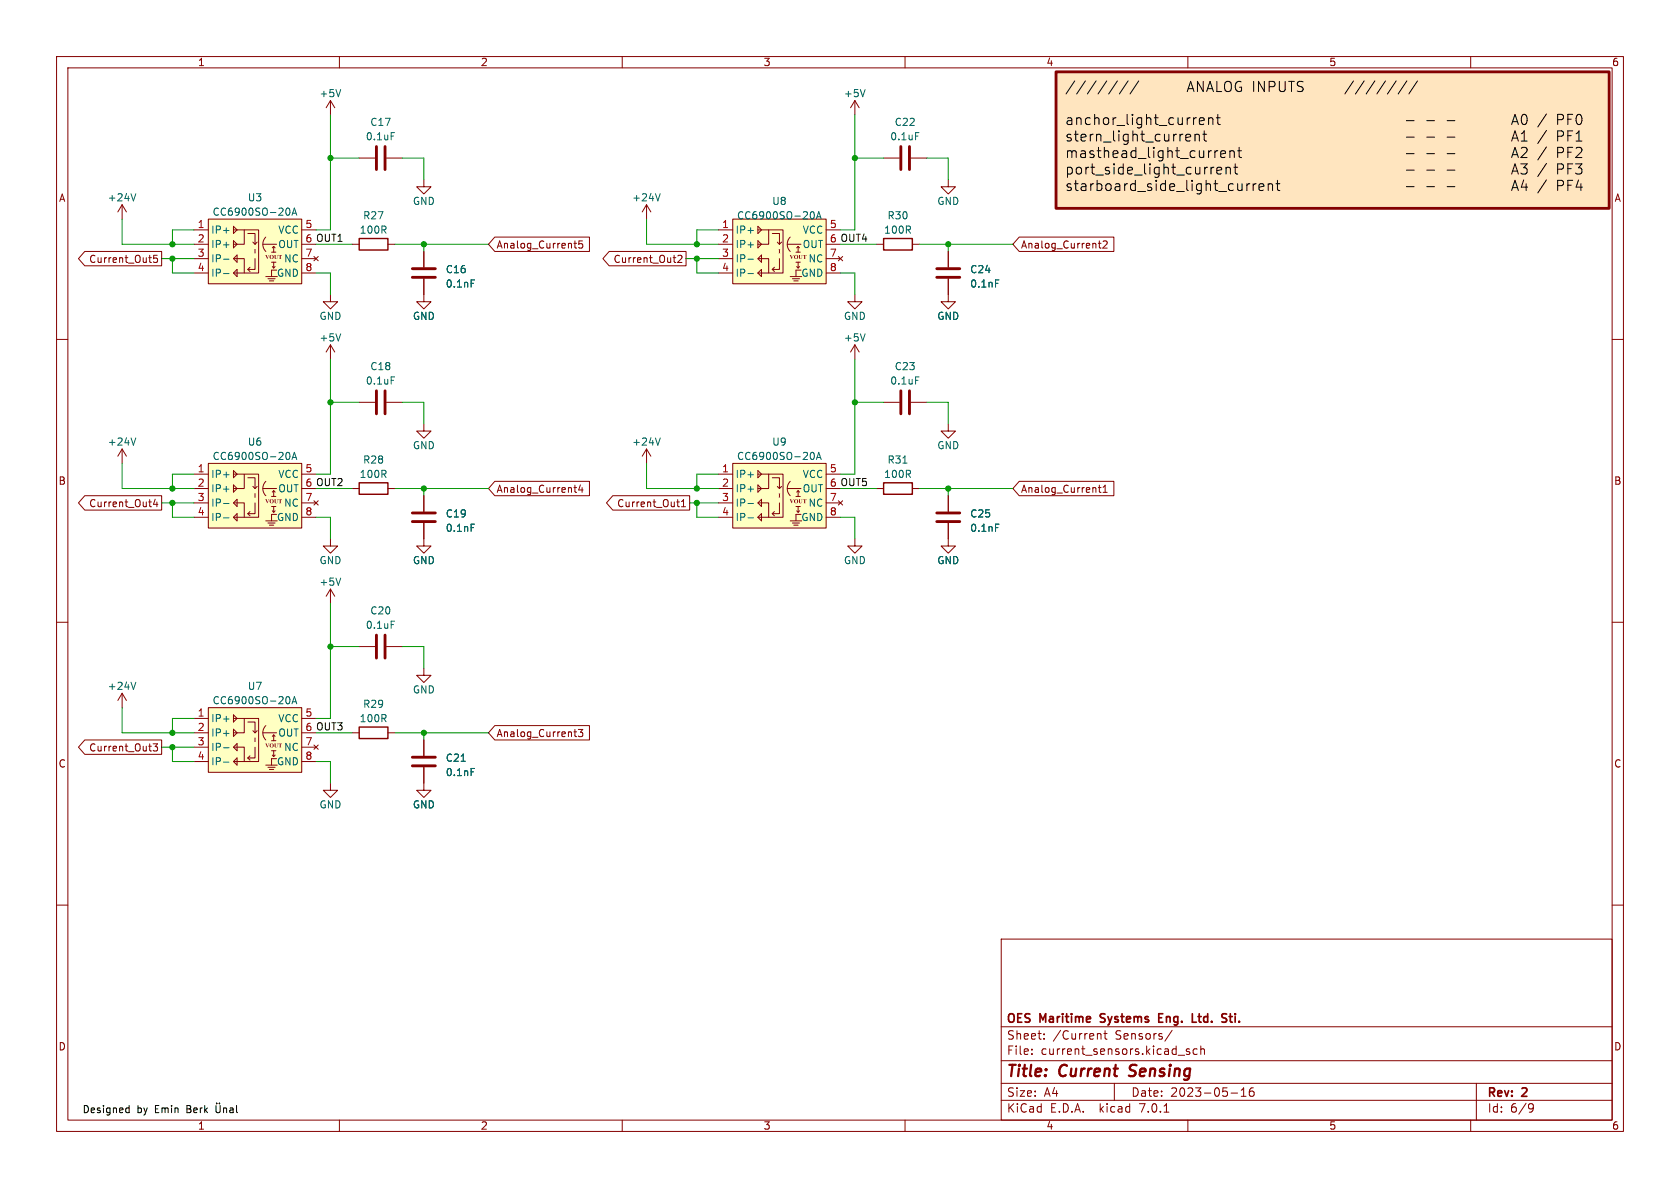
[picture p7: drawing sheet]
<svg xmlns="http://www.w3.org/2000/svg" width="297mm" height="210mm" viewBox="0 0 297 210" stroke-linecap="round" stroke-linejoin="round" font-family="sans-serif">
<g fill="none" stroke="#840000" stroke-width=".18">
<path d="M10 10h277v190h-277zM12 12h273v186h-273zM58.4 17.8v2.5M58.4 17.8l-.7 1.3M58.4 17.8l.8 1.3M60 10v2M110 10v2M151.1 17.8v2.5M151.1 17.8l-.7 1.3M151.1 17.8l.8 1.3M160 10v2M210 10v2"/>
<path d="M260 10v2M21.6 36.2v2.5M21.6 36.2l-.8 1.3M21.6 36.2l.8 1.3M36.8 38.7h16.5v11.5h-16.5zM63.5 27.9h2.8M68.3 27.9h2.8M74.9 31.8v1.2h1.3l-1.3 1.3-1.2-1.3h1.2M114.3 36.2v2.5M114.3 36.2l-.8 1.3M114.3 36.2l.8 1.3M129.5 38.7h16.5v11.5h-16.5z"/>
<path d="M156.2 27.9h2.8M161 27.9h2.8M167.6 31.8v1.2h1.3l-1.3 1.3-1.2-1.3h1.2M10 60h2M15 44.4h13.6v2.6h-13.6l-1.1-1.3zM27.8 45.1h-.6l-.1 .6 .2-.1 .4 .1 .2 .2-.1 .4-.2 .1-.5-.1M34.3 43.2h2.5M34.3 40.6h2.5M34.3 45.7h2.5M34.3 48.3h2.5M41.3 45.7h1.9v2.6M41.3 45.7l.6-.6v1.3z"/>
<path d="M41.3 40.6h4.4v7.7h-4.4M41.3 48.3l.6-.7v1.3zM41.3 42.5l.6 .7-.6 .6zM41.3 40l.6 .6-.6 .7zM43.2 40.6v2.6h-1.9M43.8 41.3h1.3v1.9M43.8 47.6l.4 .4M44.2 47.2l-.4 .4M44.7 42.8l.4 .4M45.1 45.7v1.9h-1.3M45.5 42.8l-.4 .4M46.5 43.2h2.4"/>
<path d="M47 41.9a1.8 1.8 0 0 0 0 2.6M47 48.9h2M47.4 49.3h1.2M47.6 49.7h.8M48 44.6h.8M48.1 47.1l.3 .3M48.4 43.6v1M48.4 46.4v1M48.4 43.6l-.3 .2M48.4 43.6l.2 .2M48.6 47.1l-.2 .3M48.9 47.8h-.9v1.1"/>
<path d="M53.3 43.2h2.6M53.3 40.6h2.6M53.3 45.7h2.6M53.3 48.3h2.6M55.5 45.3l.8 .8M56.3 45.3l-.8 .8M58.4 52.1v1.2h1.3l-1.3 1.3-1.3-1.3h1.3M62.2 43.2h1.3M68.6 43.2h1.2M74.9 49.3v4h1.3l-1.3 1.3-1.2-1.3h1.2M74.9 44.5v2.7M87.5 41.9h16.7v2.6h-16.7l-1.1-1.3z"/>
<path d="M101.5 43h.4M101.7 43.8l.2 .1M103 42.6h-.6l-.1 .6 .2-.1h.4l.1 .2v.4l-.2 .2-.5-.2M107.7 44.4h13.6v2.6h-13.6l-1.1-1.3zM119.8 45.2l.5-.1 .3 .4-.8 .9h.8M127 43.2h2.5M127 40.6h2.5M127 45.7h2.5M127 48.3h2.5M134 45.7h1.9v2.6M134 45.7l.6-.6v1.3zM134 40.6h4.4v7.7h-4.4"/>
<path d="M134 42.5l.6 .7-.6 .6zM134 40l.6 .6-.6 .7zM134.6 47.6v1.3l-.6-.6zM135.9 40.6v2.6h-1.9M136.5 41.3h1.3v1.9M136.5 47.6l.4 .4M136.9 47.2l-.4 .4M137.4 42.8l.4 .4M137.8 45.7v1.9h-1.3M138.2 42.8l-.4 .4M139.2 43.2h2.4M139.7 41.9a1.8 1.8 0 0 0 0 2.6"/>
<path d="M139.7 48.9h2M140.1 49.3h1.3M140.3 49.7h.8M140.7 44.6h.8M140.8 47.1l.3 .3M141.1 43.6v1M141.1 46.4v1M141.1 43.6l-.3 .2M141.1 43.6l.3 .2M141.4 47.1l-.3 .3M141.6 47.8h-.9v1.1M146 43.2h2.6"/>
<path d="M146 40.6h2.6M146 45.7h2.6M146 48.3h2.6M148.2 45.3l.8 .8M149 45.3l-.8 .8M151.1 52.1v1.2h1.3l-1.3 1.3-1.2-1.3h1.2M154.9 43.2h1.3M161.3 43.2h1.3M167.6 49.3v4h1.3l-1.3 1.3-1.2-1.3h1.2M167.6 44.5v2.7M180.2 41.9h16.7v2.6h-16.7l-1.1-1.3zM194.2 43h.4"/>
<path d="M194.3 43.7l.3 .2M195 42.7l.5-.1 .2 .4-.7 .9h.7M285 60h2M21.6 79.4v2.5M21.6 79.4l-.8 1.2M21.6 79.4l.8 1.2M58.4 61v2.5M58.4 61l-.7 1.2M58.4 61l.8 1.2M63.5 71.1h2.8M68.3 71.1h2.8M74.9 74.9v1.3h1.3l-1.3 1.3-1.2-1.3h1.2"/>
<path d="M114.3 79.4l-.8 1.2M114.3 79.4v2.5M114.3 79.4l.8 1.2M151.1 61l-.7 1.2M151.1 61v2.5M151.1 61l.8 1.2M156.2 71.1h2.8M161 71.1h2.8M167.6 74.9v1.3h1.3l-1.3 1.3-1.2-1.3h1.2M15 87.6h13.6v2.6h-13.6l-1.1-1.3zM27.4 88.2l-.3 1h.8M27.7 88.7v.9"/>
<path d="M34.3 86.4h2.5M34.3 83.8h2.5M34.3 88.9h2.5M34.3 91.4h2.5M36.8 81.9h16.5v11.4h-16.5zM41.3 88.9h1.9v2.5M41.3 83.8h4.4v7.6h-4.4M41.3 83.2l.6 .6-.6 .7zM41.3 85.7l.6 .7-.6 .6zM41.3 91.4l.6-.6v1.3zM41.9 88.3v1.2l-.6-.6zM43.2 83.8v2.6h-1.9"/>
<path d="M43.8 84.5h1.3v1.9M43.8 90.8l.4 .4M44.2 90.4l-.4 .4M44.7 86l.4 .4M45.1 88.9v1.9h-1.3M45.5 86l-.4 .4M46.5 86.4h2.4M47 85.1a1.8 1.8 0 0 0 0 2.5M47 92.1h2M47.4 92.5h1.2M47.6 92.8h.8M48 87.8h.8"/>
<path d="M48.1 90.3l.3 .3M48.4 86.7v1.1M48.4 89.5v1.1M48.4 86.7l-.3 .3M48.4 86.7l.2 .3M48.6 90.3l-.2 .3M48.9 90.9h-.9v1.2M53.3 86.4h2.6M53.3 83.8h2.6M53.3 88.9h2.6M53.3 91.4h2.6M55.5 88.5l.8 .8"/>
<path d="M56.3 88.5l-.8 .8M58.4 95.3v1.2h1.3l-1.3 1.3-1.3-1.3h1.3M62.2 86.4h1.3M68.6 86.4h1.2M74.9 92.5v4h1.3l-1.3 1.3-1.2-1.3h1.2M74.9 87.6v2.8M87.5 85.1h16.7v2.5h-16.7l-1.1-1.2zM101.5 86.2h.4M101.7 87h.2M102.6 85.7l-.3 .9h.8M102.9 86.2v.8M108.3 87.6h13.6v2.6h-13.6l-1.1-1.3z"/>
<path d="M119.6 88.7h.5M119.9 89.5l.2 .1M120.5 89.6h.7M120.5 88.7l.3-.4v1.3M127 86.4h2.5M127 83.8h2.5M127 88.9h2.5M127 91.4h2.5M129.5 81.9h16.5v11.4h-16.5zM134 88.9h1.9v2.5M134 88.9l.6-.6v1.2zM134 83.8h4.4v7.6h-4.4"/>
<path d="M134 83.2l.6 .6-.6 .7zM134 85.7l.6 .7-.6 .6zM134.6 90.8v1.3l-.6-.7zM135.9 83.8v2.6h-1.9M136.5 84.5h1.3v1.9M136.5 90.8l.4 .4M136.9 90.4l-.4 .4M137.4 86l.4 .4M137.8 88.9v1.9h-1.3M138.2 86l-.4 .4M139.2 86.4h2.4M139.7 85.1a1.8 1.8 0 0 0 0 2.5"/>
<path d="M139.7 92.1h2M140.1 92.5h1.3M140.3 92.8h.8M140.7 87.8h.8M140.8 90.3l.3 .3M141.1 86.7v1.1M141.1 89.5v1.1M141.1 86.7l-.3 .3M141.1 86.7l.3 .3M141.4 90.3l-.3 .3M141.6 90.9h-.9v1.2M146 86.4h2.6"/>
<path d="M146 83.8h2.6M146 88.9h2.6M146 91.4h2.6M148.2 88.5l.8 .8M149 88.5l-.8 .8M151.1 95.3v1.2h1.3l-1.3 1.3-1.2-1.3h1.2M154.9 86.4h1.3M161.3 86.4h1.3M167.6 92.5v4h1.3l-1.3 1.3-1.2-1.3h1.2M167.6 87.6v2.8M180.2 85.1h16.7v2.5h-16.7l-1.1-1.2zM194.2 86.2h.4"/>
<path d="M194.3 85.8v1.1l.3 .1M195 87h.7M195 86.1l.4-.3v1.2M10 110h2M58.4 104.1l-.7 1.3M58.4 104.1v2.6M58.4 104.1l.8 1.3M63.5 114.3h2.8M68.3 114.3h2.8M74.9 118.1v1.3h1.3l-1.3 1.3-1.2-1.3h1.2M285 110h2M15 130.8h13.6v2.6h-13.6l-1.1-1.3z"/>
<path d="M21.6 122.6l-.8 1.2M21.6 122.6v2.5M21.6 122.6l.8 1.2M27.1 131.5h.8l-.5 .5 .4 .1v.5l-.2 .2-.5-.2M34.3 129.5h2.5M34.3 127h2.5M34.3 132.1h2.5M34.3 134.6h2.5M36.8 125.1h16.5v11.4h-16.5zM41.3 132.1h1.9v2.5M41.3 132.1l.6-.7v1.3zM41.3 127h4.4v7.6h-4.4"/>
<path d="M41.3 126.4l.6 .6-.6 .6zM41.3 128.9l.6 .6-.6 .7zM41.3 134.6l.6-.6v1.3zM43.2 127v2.5h-1.9M43.8 127.6h1.3v1.9M43.8 134l.4 .4M44.2 133.6l-.4 .4M44.7 129.2l.4 .3M45.1 132.1v1.9h-1.3M45.5 129.2l-.4 .3M46.5 129.5h2.4M47 128.3a1.8 1.8 0 0 0 0 2.5"/>
<path d="M47 135.3h2M47.4 135.6h1.2M47.6 136h.8M48 130.9h.8M48.1 133.5l.3 .2M48.4 129.9v1M48.4 132.7v1M48.4 129.9l-.3 .3M48.4 129.9l.2 .3M48.6 133.5l-.2 .2M48.9 134.1h-.9v1.2M53.3 129.5h2.6"/>
<path d="M53.3 127h2.6M53.3 132.1h2.6M53.3 134.6h2.6M55.5 131.7l.8 .8M56.3 131.7l-.8 .8M58.4 138.4v1.3h1.3l-1.3 1.3-1.3-1.3h1.3M62.2 129.5h1.3M68.6 129.5h1.2M74.9 135.6v4.1h1.3l-1.3 1.3-1.2-1.3h1.2M74.9 130.8v2.8M87.5 128.3h16.7v2.5h-16.7l-1.1-1.3zM101.5 129.4h.4"/>
<path d="M101.7 130.2h.2M102.2 128.9h.8l-.4 .5 .4 .2v.5l-.2 .1-.6-.1M10 160h2M285 160h2M177 166h108v32h-108zM60 198v2M110 198v2M160 198v2M177 194.5h108M177 191.5h108M177 187.5h108M177 181.5h108"/>
<path d="M182.4 186.3v.1M182.4 185.5v.1M184.6 183.6v.1M184.6 182.8v.1M194.2 182.7h.2l.2 .2v.8M195.1 182.7h.6M195.4 182.2v1.3l.3 .2M197 191.5v3M205.8 196.6h.8M207.2 182.1l-1.3 2M210 198v2M210.3 185.5l-.4-.1-.2 .2 .1 .2 .5 .2v.3h-.6"/>
<path d="M211.6 185.5l-.4-.1-.3 .3v.4l.2 .2h.5M212.3 185.5l.2-.1 .4 .1v.9M212.3 184.9v1.5M217.6 193.2h1.2M219.4 193.8h.9M219.4 192.7l.5-.4v1.5M221.6 192.3a.59 .59 0 0 0-.7 .6v.6l.1 .2 .4 .1 .2-.1 .1-.5-.1-.3h-.5l-.2 .3M260 198v2M261 191.5v6.5M270.5 195.1l.5 .1a.99 .99 0 0 1-.4 1.4h-.2M271.1 195.7l-.2 .3h-.4"/>
</g>
<path d="M199.6 190.1l.2 .1" fill="none" stroke="#840000" stroke-width=".4"/>
<path d="M204.9 179.9h.5M205.6 179.2h-.7v1.5h.7M216.6 180l.3 .3-.1 .3-.2 .1M216.6 179.2l.3 .1M217.3 179.7h.6M210.8 180.7h.7" fill="none" stroke="#840000" stroke-width=".3"/>
<path d="M186.7 12.7h97.8v24.1h-97.8z" fill="#ffe5bf" stroke="#ffe5bf" stroke-width=".18"/>
<g fill="none" stroke="#840000" stroke-width=".51">
<path d="M66.5 25.9v4.1M68.1 25.9v4.1M159.3 25.9v4.1M160.8 25.9v4.1M72.9 47.5h4.1M72.9 49h4.1M165.6 47.5h4.1M165.6 49h4.1M66.5 69.1v4.1M68.1 69.1v4.1M159.3 69.1v4.1M160.8 69.1v4.1"/>
<path d="M72.9 90.7h4.1M72.9 92.2h4.1M165.6 90.7h4.1M165.6 92.2h4.1M66.5 112.3v4M68.1 112.3v4M72.9 133.9h4.1M72.9 135.4h4.1"/>
</g>
<g fill="none" stroke="#006464" stroke-width=".18">
<path d="M60.2 15.8l-.4 1.3M152.9 15.8l-.4 1.3M24 34.2l-.4 1.3M50.8 36.8a.68 .68 0 0 1 .5 .6 .68 .68 0 0 1-.5 .7M51.6 38.1l.4-1.3 .5 1.3M51.7 37.7h.6M69.2 23.4h.6M116.7 34.2l-.4 1.3M143.5 37.4a.68 .68 0 0 1 .5 .7 .68 .68 0 0 1-.5 .6M144.3 38.7l.4-1.3 .5 1.3M144.4 38.3h.7M161.9 23.4h.6"/>
<path d="M39.5 45.8h1M39.5 48.4h1M60.2 59l-.4 1.3M83.3 49.5h.6M132.2 45.8h1M132.2 48.4h1M152.9 59l-.4 1.3M176 49.5h.6M24 77.4l-.4 1.3M50.8 80a.68 .68 0 0 1 .5 .6 .68 .68 0 0 1-.5 .6M69.2 66.6h.6M116.7 77.4l-.4 1.3"/>
<path d="M143.5 80a.68 .68 0 0 1 .5 .6 .68 .68 0 0 1-.5 .6M161.9 66.6h.6M39.5 89h1M39.5 91.5h1M51.6 81.2l.4-1.2 .5 1.2M51.7 80.9h.6M83.3 92.7h.6M132.2 89h1M132.2 91.5h1M144.3 81.2l.4-1.2 .5 1.2M144.4 80.9h.7M176 92.7h.6"/>
<path d="M60.2 102.2l-.4 1.3M69.2 109.8h.6M24 120.6l-.4 1.3M39.5 132.2h1M39.5 134.7h1M50.8 123.1a.68 .68 0 0 1 .5 .7 .68 .68 0 0 1-.5 .6M51.6 124.4l.4-1.3 .5 1.3M51.7 124h.6M83.3 135.8h.6"/>
</g>
<path d="M63.5 42.2h5.1v2h-5.1zM156.2 42.2h5.1v2h-5.1zM63.5 85.3h5.1v2.1h-5.1zM156.2 85.3h5.1v2.1h-5.1zM63.5 128.5h5.1v2.1h-5.1z" fill="none" stroke="#840000" stroke-width=".25"/>
<g fill="#ffffc2" stroke="#ffffc2" stroke-width=".18">
<path d="M129.5 38.7h16.5v11.5h-16.5z"/>
<path d="M36.8 38.7h16.5v11.5h-16.5z"/>
<path d="M129.5 81.9h16.5v11.4h-16.5z"/>
<path d="M36.8 125.1h16.5v11.4h-16.5z"/>
<path d="M36.8 81.9h16.5v11.4h-16.5z"/>
</g>
<g fill="none" stroke="#000" stroke-width=".18">
<path d="M190 14.3l-1.5 2.3M191.9 14.3l-1.6 2.3M193.8 14.3l-1.6 2.3M195.7 14.3l-1.6 2.3M197.5 14.3l-1.5 2.3M199.4 14.3l-1.5 2.3M201.3 14.3l-1.5 2.3M239.3 14.3l-1.6 2.3M241.2 14.3l-1.6 2.3M243.1 14.3l-1.6 2.3M244.9 14.3l-1.5 2.3M246.8 14.3l-1.5 2.3"/>
<path d="M248.7 14.3l-1.5 2.3M250.6 14.3l-1.5 2.3M209.7 24.8h.7M209.9 23.7l-.2 .1M210.2 23.7l.2 .1 .1 .4-.9 .1M211.3 23.7v1.2M211.5 23.7l-.2 .2M211.8 23.7l.2 .3v.9M212 21.4l.9-.2-.1-.3-.5-.1-.3 .3 .1 .8h.7M212.6 23.7h.7M212.9 23.1v1.6l.1 .1 .3 .1M213.7 21a.45 .45 0 0 1 .7 .1v.9"/>
<path d="M213.7 20.8v1.2M215 20.8h.7M215.1 30.2l.9-.2-.1-.3-.5-.1-.3 .2 .1 .9h.7M215.3 20.2v1.6l.1 .1 .3 .1M215.8 27.2l.9-.1-.1-.4-.5-.1-.3 .3 .1 .9h.7M216.7 29.7a.45 .45 0 0 1 .8 .1v1M216.7 29.6v1.2M217.4 26.8a.45 .45 0 0 1 .8 .1v.9M217.4 26.6v1.2M218.1 29.6h.7M218.4 29v1.5l.1 .2 .3 .1M218.8 26.6h.7"/>
<path d="M219.1 26v1.6v.2h.4M220.8 32.5h.1M221.5 32.5v1.2M222.1 32.5l-.4 .1-.2 .2M222.6 33.1l.8-.2-.1-.3-.5-.1-.2 .2 .1 .9h.6M224.2 32.7a.45 .45 0 0 1 .8 0v1M224.2 32.5v1.2M225.6 32.5h.7M225.8 31.9v1.5l.1 .2 .4 .1M248.6 21.3h1.4M248.6 24.2h1.4M248.6 30.1h1.4"/>
<path d="M248.6 33h1.4M252.2 21.3h1.4M252.2 24.2h1.4M252.2 30.1h1.4M252.2 33h1.4M255.8 21.3h1.4M255.8 24.2h1.4M255.8 27.2h1.4M255.8 30.1h1.4M255.8 33h1.4M267.4 21.5h.9M267.4 27.3h.9"/>
<path d="M267.8 20.2l.6 1.8M267.8 26l-.6 1.8M273.4 23l-1.5 2.4M273.4 28.9l-1.5 2.3M273.4 31.8l-1.5 2.3M275.4 21.2h.7a.49 .49 0 0 0 .3-.5 .49 .49 0 0 0-.3-.5h-.7v1.8M275.4 24.1h.7a.49 .49 0 0 0 .3-.5 .49 .49 0 0 0-.3-.5h-.7v1.8M275.4 29v1.8M275.4 32.8h.7a.49 .49 0 0 0 .3-.4 .49 .49 0 0 0-.3-.5h-.7v1.8M276.1 29a.49 .49 0 0 1 .3 .4 .49 .49 0 0 1-.3 .5h-.7M277.2 21.1h.6M277.2 24h.6"/>
<path d="M277.2 26.9h.6M277.2 26h.8M277.2 29.8h.6M277.2 32.7h.6M278 20.2h-.8v1.8M278 23.1h-.8v1.8M278 29h-.8v1.8M278 31.9h-.8v1.8M278.5 29h1.2l-.6 .7a.49 .49 0 0 1 .6 .3v.4l-.2 .3-.7 .1-.3-.2M278.6 26.2l.3-.2 .6 .1a.49 .49 0 0 1 .1 .7l-1.1 1h1.2M278.6 24.9h1.1M278.6 23.6l.5-.5v1.8"/>
<path d="M278.8 20.4a.43 .43 0 0 1 .4-.2 .43 .43 0 0 1 .4 .4 .93 .93 0 0 1-.5 1.4 1.1 1.1 0 0 1-.3-1.6zM279.1 31.8l-.5 1.3h1.1M279.5 32.5v1.2M22.5 195.8l.3 .1M22.8 195.4v1.3M22.8 196.6l-.3 .1M38.2 195.4v1.1l.2 .2 .4-.1 .1-.1v-1.1M38.3 195v.1M38.8 195v.1M39.5 196l.2-.2 .3 .1 .1 .8M39.5 195.8v.9M40.7 195.9h.5v.8"/>
<path d="M41.2 196.2h-.4l-.2 .2 .2 .3 .4-.1M41.8 195.4v1.1l.2 .2"/>
</g>
<path d="M186.7 12.7h97.8v24.1h-97.8z" fill="none" stroke="#840000" stroke-width=".5"/>
<g fill="none" stroke="#009600" stroke-width=".18">
<path d="M21.6 38.7v4.5h12.7M58.4 20.3v20.3h-2.5M58.4 27.9h5.1M71.1 27.9h3.8v3.9M114.3 38.7v4.5h12.7M151.1 20.3v20.3h-2.5M151.1 27.9h5.1M163.8 27.9h3.8v3.9M28.6 45.7h5.7M30.5 45.7v2.6h3.8M34.3 40.6h-3.8v2.6M55.9 43.2h6.3"/>
<path d="M55.9 48.3h2.5v3.8M69.8 43.2h16.6M74.9 43.2v1.3M121.3 45.7h5.7M123.2 45.7v2.6h3.8M127 40.6h-3.8v2.6M148.6 43.2h6.3M148.6 48.3h2.5v3.8M162.6 43.2h16.5M167.6 43.2v1.3M58.4 63.5v20.3h-2.5M58.4 71.1h5.1"/>
<path d="M71.1 71.1h3.8v3.8M151.1 63.5v20.3h-2.5M151.1 71.1h5.1M163.8 71.1h3.8v3.8M21.6 81.9v4.5h12.7M28.6 88.9h5.7M30.5 88.9v2.5h3.8M34.3 83.8h-3.8v2.6M55.9 91.4h2.5v3.9M55.9 86.4h6.3M69.8 86.4h16.6M74.9 86.4v1.2"/>
<path d="M114.3 81.9v4.5h12.7M121.9 88.9h5.1M123.2 88.9v2.5h3.8M127 83.8h-3.8v2.6M148.6 91.4h2.5v3.9M148.6 86.4h6.3M162.6 86.4h16.5M167.6 86.4v1.2M58.4 106.7v20.3h-2.5M58.4 114.3h5.1M71.1 114.3h3.8v3.8M21.6 125.1v4.4h12.7"/>
<path d="M28.6 132.1h5.7M30.5 132.1v2.5h3.8M34.3 127h-3.8v2.5M55.9 134.6h2.5v3.8M55.9 129.5h6.3M69.8 129.5h16.6M74.9 129.5v1.3"/>
</g>
<g fill="#009600" stroke="#009600" stroke-width=".18">
<circle cx="123.2" cy="86.4" r=".46"/>
<circle cx="123.2" cy="43.2" r=".46"/>
<circle cx="123.2" cy="45.7" r=".46"/>
<circle cx="123.2" cy="88.9" r=".46"/>
<circle cx="30.5" cy="45.7" r=".46"/>
<circle cx="30.5" cy="43.2" r=".46"/>
<circle cx="74.9" cy="43.2" r=".46"/>
<circle cx="58.4" cy="27.9" r=".46"/>
<circle cx="30.5" cy="129.5" r=".46"/>
<circle cx="74.9" cy="129.5" r=".46"/>
<circle cx="30.5" cy="132.1" r=".46"/>
<circle cx="58.4" cy="114.3" r=".46"/>
<circle cx="30.5" cy="86.4" r=".46"/>
<circle cx="58.4" cy="71.1" r=".46"/>
<circle cx="74.9" cy="86.4" r=".46"/>
<circle cx="30.5" cy="88.9" r=".46"/>
<circle cx="151.1" cy="27.9" r=".46"/>
<circle cx="167.6" cy="86.4" r=".46"/>
<circle cx="167.6" cy="43.2" r=".46"/>
<circle cx="151.1" cy="71.1" r=".46"/>
</g>
<g font-size="2.8" fill="#840000">
<text x="178" y="190.8">Title:</text>
<text x="187.4" y="190.8">Current</text>
<text x="200.4" y="190.8">Sensing</text>
</g>
<g font-size="2.5">
<text x="209.8" y="16.5">ANALOG INPUTS</text>
<text x="188.3" y="22.3">anchor_light_current</text>
<text x="266.3" y="22.3">/</text>
<text x="269.6" y="22.3">PF0</text>
<text x="188.3" y="25.2">stern_light_current</text>
<text x="188.3" y="28.1">masthead_light_current</text>
<text x="248.6" y="28.1">-</text>
<text x="252.3" y="28.1">-</text>
<text x="267.2" y="25.2">PF1</text>
<text x="268.7" y="28.1">/</text>
<text x="272" y="28.1">PF2</text>
<text x="188.3" y="31.1">port_side_light_current</text>
<text x="188.3" y="34">starboard_side_light_current</text>
<text x="265.5" y="31.1">PF3</text>
<text x="267.1" y="34">PF4</text>
</g>
<g font-size="2.1" fill="#840000">
<text x="178" y="183.9">Sheet:</text>
<text x="178" y="181.1">OES</text>
<text x="184" y="181.1">Maritime</text>
<text x="186.2" y="183.9">/Current</text>
<text x="195.1" y="181.1">Systems</text>
<text x="197.2" y="183.9">Sensors/</text>
<text x="205.9" y="181.1">Eng.</text>
<text x="212.2" y="181.1">Ltd.</text>
<text x="218" y="181.1">Sti.</text>
<text x="178" y="186.6">File:</text>
<text x="184" y="186.6">current_sensors.kicad_sch</text>
<text x="178" y="196.8">KiCad</text>
<text x="178" y="194">Size:</text>
<text x="184.6" y="194">A4</text>
<text x="185.7" y="196.8">E.D.A.</text>
<text x="194.4" y="196.8">kicad</text>
<text x="200" y="194">Date:</text>
<text x="201.5" y="196.8">7.0.1</text>
<text x="206.9" y="194">2023-05-16</text>
<text x="263" y="194.2">Rev:</text>
<text x="263" y="196.8">Id:</text>
<text x="267" y="196.8">6/9</text>
<text x="269.2" y="194.2">2</text>
</g>
<g font-size="1.8" fill="#840000">
<text x="35" y="11.8">1</text>
<text x="85" y="11.8">2</text>
<text x="135" y="11.8">3</text>
<text x="185" y="11.8">4</text>
<text x="235" y="11.8">5</text>
<text x="285" y="11.8">6</text>
<text x="10.4" y="35.8">A</text>
<text x="285.4" y="35.8">A</text>
<text x="15.6" y="46.6">Current_Out5</text>
<text x="87.8" y="44.1">Analog_Current5</text>
<text x="108.3" y="46.6">Current_Out2</text>
<text x="180.5" y="44.1">Analog_Current2</text>
<text x="10.3" y="85.8">B</text>
<text x="15.6" y="89.8">Current_Out4</text>
<text x="87.8" y="87.3">Analog_Current4</text>
<text x="109" y="89.8">Current_Out1</text>
<text x="180.5" y="87.3">Analog_Current1</text>
<text x="285.3" y="85.8">B</text>
<text x="87.8" y="130.5">Analog_Current3</text>
<text x="10.3" y="135.8">C</text>
<text x="15.6" y="133">Current_Out3</text>
<text x="285.3" y="135.8">C</text>
<text x="10.3" y="185.8">D</text>
<text x="285.3" y="185.8">D</text>
<text x="35" y="199.8">1</text>
<text x="85" y="199.8">2</text>
<text x="135" y="199.8">3</text>
<text x="185" y="199.8">4</text>
<text x="235" y="199.8">5</text>
<text x="285" y="199.8">6</text>
</g>
<g font-size="1.8" fill="#006464">
<text x="56.4" y="17.3">+5V</text>
<text x="149.1" y="17.3">+5V</text>
<text x="65.4" y="22.4">C17</text>
<text x="158.1" y="22.4">C22</text>
<text x="64.6" y="25">0.1uF</text>
<text x="157.3" y="25">0.1uF</text>
<text x="19" y="35.8">+24V</text>
<text x="43.8" y="35.8">U3</text>
<text x="111.7" y="35.8">+24V</text>
<text x="37.3" y="41.5">IP+</text>
<text x="37.5" y="38.3">CC6900SO-20A</text>
<text x="49.1" y="41.5">VCC</text>
<text x="63.5" y="41.5">100R</text>
<text x="64.1" y="38.9">R27</text>
<text x="72.9" y="36.4">GND</text>
<text x="130" y="41.5">IP+</text>
<text x="130.2" y="38.9">CC6900SO-20A</text>
<text x="136.5" y="36.4">U8</text>
<text x="141.8" y="41.5">VCC</text>
<text x="156.2" y="41.5">100R</text>
<text x="156.8" y="38.9">R30</text>
<text x="165.6" y="36.4">GND</text>
<text x="37.3" y="44">IP+</text>
<text x="37.3" y="46.5">IP-</text>
<text x="49.1" y="44">OUT</text>
<text x="50.1" y="46.5">NC</text>
<text x="130" y="44">IP+</text>
<text x="130" y="46.5">IP-</text>
<text x="141.8" y="44">OUT</text>
<text x="142.8" y="46.5">NC</text>
<text x="37.3" y="49.1">IP-</text>
<text x="48.8" y="49.1">GND</text>
<text x="78.7" y="48.5">C16</text>
<text x="78.7" y="51">0.1nF</text>
<text x="130" y="49.1">IP-</text>
<text x="141.5" y="49.1">GND</text>
<text x="171.5" y="48.5">C24</text>
<text x="171.5" y="51">0.1nF</text>
<text x="56.4" y="56.7">GND</text>
<text x="72.9" y="56.7">GND</text>
<text x="149.1" y="56.7">GND</text>
<text x="165.6" y="56.7">GND</text>
<text x="56.4" y="60.5">+5V</text>
<text x="65.4" y="65.6">C18</text>
<text x="149.1" y="60.5">+5V</text>
<text x="158.1" y="65.6">C23</text>
<text x="64.6" y="68.1">0.1uF</text>
<text x="157.3" y="68.1">0.1uF</text>
<text x="19" y="78.9">+24V</text>
<text x="37.5" y="81.5">CC6900SO-20A</text>
<text x="43.8" y="78.9">U6</text>
<text x="64.1" y="82.1">R28</text>
<text x="72.9" y="79.6">GND</text>
<text x="111.7" y="78.9">+24V</text>
<text x="130.2" y="81.5">CC6900SO-20A</text>
<text x="136.5" y="78.9">U9</text>
<text x="156.8" y="82.1">R31</text>
<text x="165.6" y="79.6">GND</text>
<text x="37.3" y="84.6">IP+</text>
<text x="37.3" y="87.2">IP+</text>
<text x="37.3" y="89.7">IP-</text>
<text x="49.1" y="84.6">VCC</text>
<text x="49.1" y="87.2">OUT</text>
<text x="50.1" y="89.7">NC</text>
<text x="63.5" y="84.6">100R</text>
<text x="130" y="84.6">IP+</text>
<text x="130" y="87.2">IP+</text>
<text x="130" y="89.7">IP-</text>
<text x="141.8" y="84.6">VCC</text>
<text x="141.8" y="87.2">OUT</text>
<text x="142.8" y="89.7">NC</text>
<text x="156.2" y="84.6">100R</text>
<text x="37.3" y="92.3">IP-</text>
<text x="48.8" y="92.3">GND</text>
<text x="78.7" y="91.6">C19</text>
<text x="78.7" y="94.2">0.1nF</text>
<text x="130" y="92.3">IP-</text>
<text x="141.5" y="92.3">GND</text>
<text x="171.5" y="91.6">C25</text>
<text x="171.5" y="94.2">0.1nF</text>
<text x="56.4" y="99.9">GND</text>
<text x="72.9" y="99.9">GND</text>
<text x="149.1" y="99.9">GND</text>
<text x="165.6" y="99.9">GND</text>
<text x="56.4" y="103.7">+5V</text>
<text x="64.6" y="111.3">0.1uF</text>
<text x="65.4" y="108.8">C20</text>
<text x="19" y="122.1">+24V</text>
<text x="37.5" y="124.7">CC6900SO-20A</text>
<text x="43.8" y="122.1">U7</text>
<text x="64.1" y="125.3">R29</text>
<text x="72.9" y="122.7">GND</text>
<text x="37.3" y="127.8">IP+</text>
<text x="37.3" y="130.4">IP+</text>
<text x="49.1" y="127.8">VCC</text>
<text x="49.1" y="130.4">OUT</text>
<text x="63.5" y="127.8">100R</text>
<text x="37.3" y="132.9">IP-</text>
<text x="37.3" y="135.4">IP-</text>
<text x="48.8" y="135.4">GND</text>
<text x="50.1" y="132.9">NC</text>
<text x="78.7" y="134.8">C21</text>
<text x="78.7" y="137.4">0.1nF</text>
<text x="56.4" y="143.1">GND</text>
<text x="72.9" y="143.1">GND</text>
</g>
<g font-size="1.8" fill="#a90000">
<text x="34.9" y="40.4">1</text>
<text x="53.9" y="40.4">5</text>
<text x="127.6" y="40.4">1</text>
<text x="146.7" y="40.4">5</text>
<text x="34.9" y="42.9">2</text>
<text x="34.9" y="45.5">3</text>
<text x="53.9" y="45.5">7</text>
<text x="127.6" y="42.9">2</text>
<text x="127.6" y="45.5">3</text>
<text x="146.7" y="45.5">7</text>
<text x="34.9" y="48">4</text>
<text x="53.9" y="48">8</text>
<text x="127.6" y="48">4</text>
<text x="146.7" y="48">8</text>
<text x="34.9" y="83.6">1</text>
<text x="53.9" y="83.6">5</text>
<text x="127.6" y="83.6">1</text>
<text x="146.7" y="83.6">5</text>
<text x="34.9" y="86.1">2</text>
<text x="34.9" y="88.6">3</text>
<text x="53.9" y="88.6">7</text>
<text x="127.6" y="86.1">2</text>
<text x="127.6" y="88.6">3</text>
<text x="146.7" y="88.6">7</text>
<text x="34.9" y="91.2">4</text>
<text x="53.9" y="91.2">8</text>
<text x="127.6" y="91.2">4</text>
<text x="146.7" y="91.2">8</text>
<text x="34.9" y="126.7">1</text>
<text x="34.9" y="129.3">2</text>
<text x="34.9" y="131.8">3</text>
<text x="53.9" y="126.7">5</text>
<text x="53.9" y="131.8">7</text>
<text x="34.9" y="134.4">4</text>
<text x="53.9" y="134.4">8</text>
</g>
<g font-size="1.8" fill="#0f0f0f">
<text x="53.9" y="42.9">6 OUT1</text>
<text x="146.7" y="42.9">6 OUT4</text>
<text x="53.9" y="86.1">6 OUT2</text>
<text x="146.7" y="86.1">6 OUT5</text>
<text x="53.9" y="129.3">6 OUT3</text>
</g>
<g font-size="1.8">
<text x="14.6" y="196.9">Designed</text>
<text x="24.2" y="196.9">by</text>
<text x="27.4" y="196.9">Emin</text>
<text x="33.1" y="196.9">Berk</text>
</g>
<g font-size="1" fill="#840000">
<text x="44.9" y="45.1">I</text>
<text x="46.9" y="46.1">VOUT</text>
<text x="137.6" y="45.1">I</text>
<text x="139.6" y="46.1">VOUT</text>
<text x="44.9" y="88.2">I</text>
<text x="46.9" y="89.3">VOUT</text>
<text x="137.6" y="88.2">I</text>
<text x="139.6" y="89.3">VOUT</text>
<text x="44.9" y="131.4">I</text>
<text x="46.9" y="132.4">VOUT</text>
</g>
</svg>
